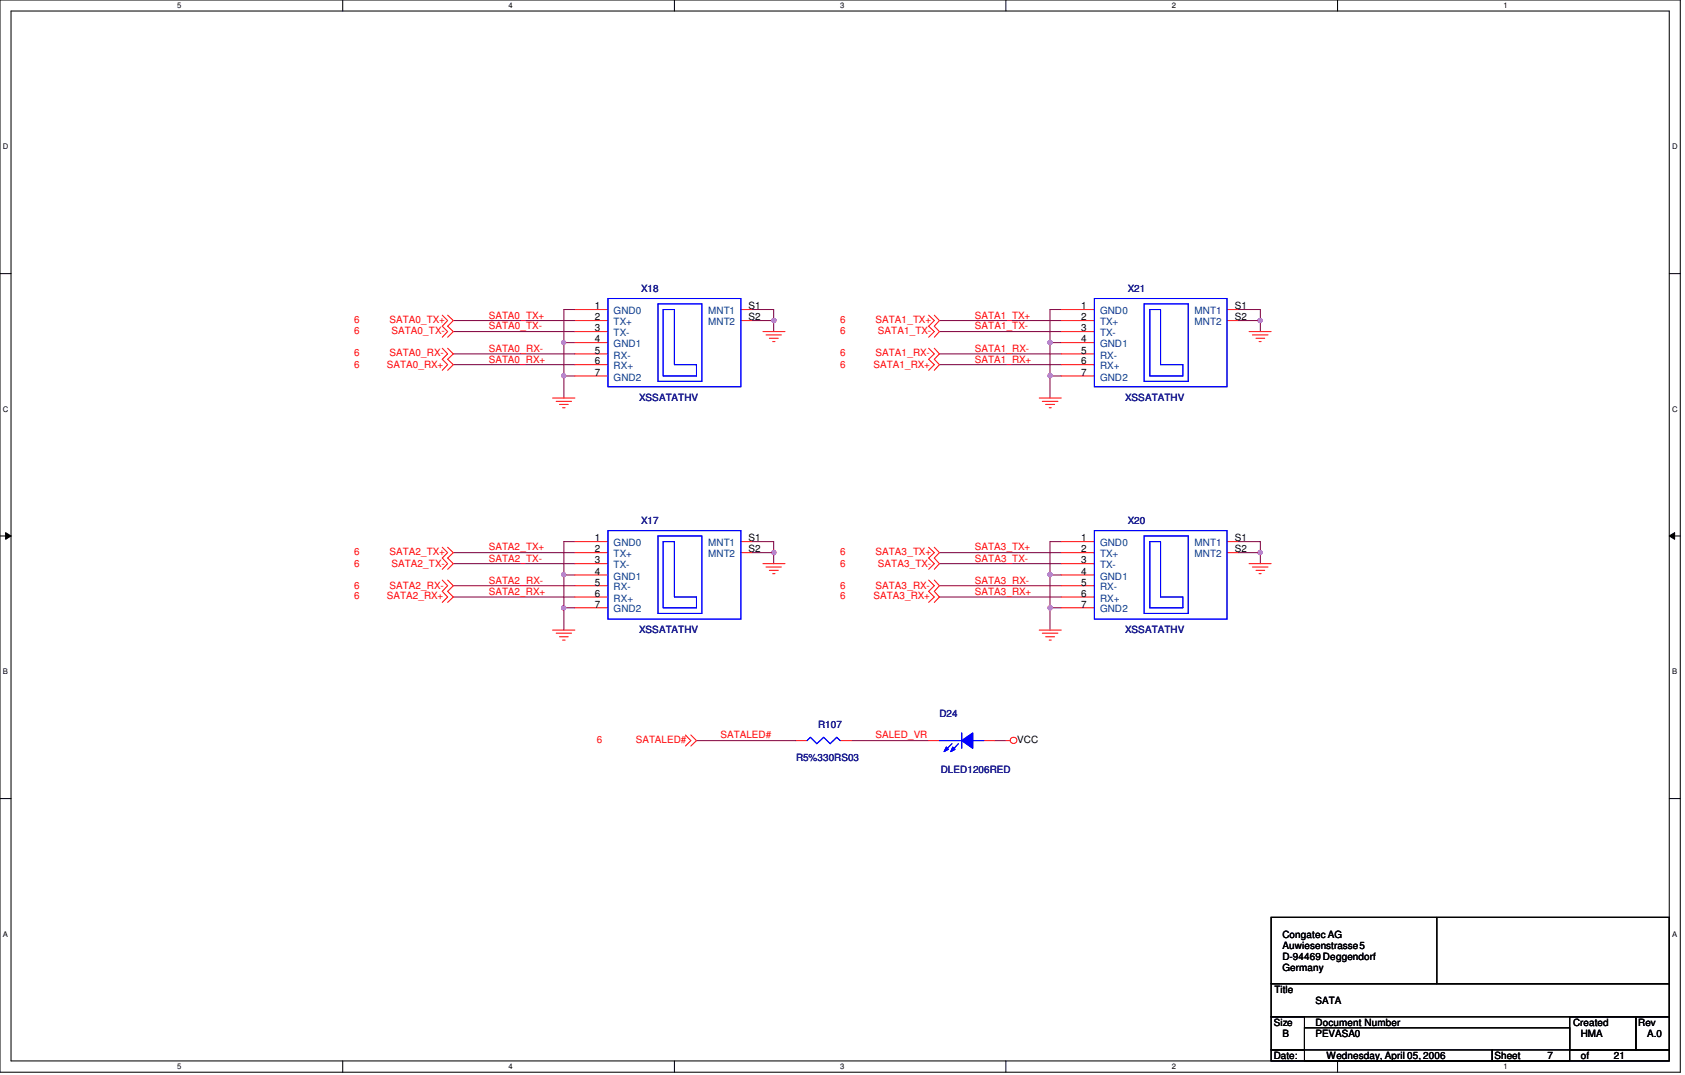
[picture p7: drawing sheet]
<svg xmlns="http://www.w3.org/2000/svg" width="278mm" height="177mm" viewBox="0 0 278 177" stroke-linecap="round" stroke-linejoin="round" font-family="sans-serif">
<g fill="none" stroke="#000" stroke-width=".17">
<path d="M0 0h277.3v177h-277.3zM56.6 0v1.8M111.3 0v1.8M166 0v1.8M220.7 0v1.8M1.8 1.8h273.7v173.3h-273.7zM0 45.2h1.8M275.5 45.2h1.8M0 88.5h1.8M.9 87.9l.9 .6-.9 .5zM275.5 88.5l.8-.6v1.1zM275.5 88.5h1.8"/>
<path d="M0 131.8h1.8M275.5 131.8h1.8M56.6 175.1v1.9M111.3 175.1v1.9M166 175.1v1.9M220.7 175.1v1.9"/>
</g>
<path d="M.9 87.9l.9 .6-.9 .5zM275.5 88.5l.8-.6v1.1z" fill="#000"/>
<g fill="none" stroke="#800040" stroke-width=".17">
<path d="M74.8 52.9h20.1M74.8 54.7h20.1M74.8 58.4h20.1M155 52.9h20.1M155 54.7h20.1M155 58.4h20.1M74.8 60.2h20.1M155 60.2h20.1M74.8 91.2h20.1M74.8 93h20.1M74.8 98.5h20.1M74.8 96.7h20.1"/>
<path d="M155 91.2h20.1M155 93h20.1M155 98.5h20.1M155 96.7h20.1M173.3 94.9v9.1M173.3 100.3h1.8"/>
</g>
<circle cx="173.3" cy="100.3" r=".36" fill="#f0f"/>
<circle cx="173.3" cy="100.3" r=".36" fill="none" stroke="#f0f" stroke-width=".17"/>
<circle cx="173.3" cy="94.8" r=".36" fill="#f0f"/>
<circle cx="173.3" cy="94.8" r=".36" fill="none" stroke="#f0f" stroke-width=".17"/>
<path d="M175.1 89.4h-1.8v5.5h1.8M93 100.3h1.9" fill="none" stroke="#800040" stroke-width=".17"/>
<circle cx="93" cy="100.3" r=".35" fill="#f0f"/>
<circle cx="93" cy="100.3" r=".35" fill="none" stroke="#f0f" stroke-width=".17"/>
<path d="M93 94.9v5.4" fill="none" stroke="#800040" stroke-width=".17"/>
<circle cx="93" cy="94.8" r=".35" fill="#f0f"/>
<circle cx="93" cy="94.8" r=".35" fill="none" stroke="#f0f" stroke-width=".17"/>
<path d="M173.3 62.1h1.8M94.9 89.4h-1.9v5.5h1.9" fill="none" stroke="#800040" stroke-width=".17"/>
<circle cx="173.3" cy="62" r=".35" fill="#f0f"/>
<circle cx="173.3" cy="62" r=".35" fill="none" stroke="#f0f" stroke-width=".17"/>
<path d="M175.1 56.6h-1.8v5.5" fill="none" stroke="#800040" stroke-width=".17"/>
<circle cx="173.3" cy="56.5" r=".35" fill="#f0f"/>
<circle cx="173.3" cy="56.5" r=".35" fill="none" stroke="#f0f" stroke-width=".17"/>
<path d="M93 56.6v5.5h1.9M173.3 51.1h1.8" fill="none" stroke="#800040" stroke-width=".17"/>
<circle cx="93" cy="62" r=".35" fill="#f0f"/>
<circle cx="93" cy="62" r=".35" fill="none" stroke="#f0f" stroke-width=".17"/>
<path d="M93 51.1v5.5h1.9" fill="none" stroke="#800040" stroke-width=".17"/>
<circle cx="93" cy="56.5" r=".34" fill="#f0f"/>
<circle cx="93" cy="56.5" r=".34" fill="none" stroke="#f0f" stroke-width=".17"/>
<path d="M93 51.1h1.9M124 51.1h3.7M124 52.9h3.7v1.8M173.3 51.1v5.5M114.9 122.3h16.5" fill="none" stroke="#800040" stroke-width=".17"/>
<circle cx="127.7" cy="52.9" r=".36" fill="#f0f"/>
<circle cx="127.7" cy="52.9" r=".36" fill="none" stroke="#f0f" stroke-width=".17"/>
<path d="M208 52.9v1.8" fill="none" stroke="#800040" stroke-width=".17"/>
<circle cx="207.9" cy="52.9" r=".34" fill="#f0f"/>
<circle cx="207.9" cy="52.9" r=".34" fill="none" stroke="#f0f" stroke-width=".17"/>
<path d="M204.3 51.1h3.7M204.3 52.9h3.7M127.7 91.2v1.8" fill="none" stroke="#800040" stroke-width=".17"/>
<circle cx="127.7" cy="91.2" r=".36" fill="#f0f"/>
<circle cx="127.7" cy="91.2" r=".36" fill="none" stroke="#f0f" stroke-width=".17"/>
<path d="M124 89.4h3.7M124 91.2h3.7M208 91.2v1.8" fill="none" stroke="#800040" stroke-width=".17"/>
<circle cx="207.9" cy="91.2" r=".35" fill="#f0f"/>
<circle cx="207.9" cy="91.2" r=".35" fill="none" stroke="#f0f" stroke-width=".17"/>
<path d="M127.7 51.1v1.8M208 51.1v1.8M93 62.1v3.6M173.3 62.1v3.6M127.7 89.4v1.8M204.3 89.4h3.7v1.8h-3.7M93 100.3v3.7M140.5 122.3h12.7M164.2 122.3h1.8" fill="none" stroke="#800040" stroke-width=".17"/>
<g fill="none" stroke="#f00" stroke-width=".17">
<path d="M73 52l.9 .9-.9 .9 .9 .9-.9 1M73 57.5l.9 .9-.9 .9 .9 .9-.9 .9M73.9 52l.9 .9-.9 .9 .9 .9-.9 1M73.9 57.5l.9 .9-.9 .9 .9 .9-.9 .9M125.9 54.7h3.6M126.4 55.3h2.5M127 55.8h1.4M127.5 56.4h.4M153.2 52l1 .9-1 .9 1 .9-1 1M153.2 57.5l1 .9-1 .9 1 .9-1 .9M154.2 52l.8 .9-.8 .9 .8 .9-.8 1M154.2 57.5l.8 .9-.8 .9 .8 .9-.8 .9"/>
<path d="M206.1 54.7h3.7M206.7 55.3h2.5M207.3 55.8h1.4M207.8 56.4h.3M91.2 65.7h3.7M91.8 66.2h2.5M92.3 66.8h1.5M92.8 67.3h.5M171.5 65.7h3.6M172 66.2h2.6M172.5 66.8h1.5M173.1 67.3h.4"/>
<path d="M73 90.3l.9 .9-.9 .9 .9 .9-.9 1M73 95.8l.9 .9-.9 .9 .9 .9-.9 .9M73.9 90.3l.9 .9-.9 .9 .9 .9-.9 1M73.9 95.8l.9 .9-.9 .9 .9 .9-.9 .9M94.9 93h5.4M94.9 89.4h5.4M94.9 91.2h5.4M94.9 94.9h5.4M94.9 96.7h5.4M94.9 98.5h5.4M122.3 89.4h1.7M122.3 91.2h1.7"/>
<path d="M125.9 93h3.6M126.4 93.6h2.5M127 94.1h1.4M127.5 94.7h.4M153.2 95.8l1 .9-1 .9 1 .9-1 .9M153.2 90.3l1 .9-1 .9 1 .9-1 1M154.2 95.8l.8 .9-.8 .9 .8 .9-.8 .9M154.2 90.3l.8 .9-.8 .9 .8 .9-.8 1M206.1 93h3.7M206.7 93.6h2.5M207.3 94.1h1.4M207.8 94.7h.3"/>
<path d="M91.2 104h3.7M91.8 104.5h2.5M92.3 105.1h1.5M92.8 105.7h.5M94.9 100.3h5.4M171.5 104h3.6M172 104.5h2.6M172.5 105.1h1.5M173.1 105.7h.4M113.1 121.3l.9 1-.9 .8M114 121.3l.9 1-.9 .8M153.2 122.3h1.8"/>
<path d="M162.3 122.3h1.9M166 122.3h.7"/>
<circle cx="167.3" cy="122.2" r=".53"/>
</g>
<path d="M209.8 151.4h65.7v11h-65.7zM237.1 151.4v11M209.8 162.4h65.7v5.4h-65.7zM209.8 167.8h5.5v5.5h-5.5zM209.8 173.3h36.4v1.8h-36.4zM215.3 169.7h43.7v5.4h-43.7zM246.2 173.3h29.3v1.8h-29.3zM259 167.8h10.9v5.5h-10.9zM269.9 167.8h5.6v5.5h-5.6z" fill="none" stroke="#000" stroke-width=".17"/>
<path d="M100.3 87.6h22v14.6h-22zM108.6 88.5h7.2v12.8h-7.2zM109.4 89.4h1.9v9.1h3.6v1.8h-5.5zM155 122.3h3.7M158.7 121v2.5M160.5 122.3h1.8" fill="none" stroke="#00f" stroke-width=".17"/>
<path d="M158.7 122.3l1.8-1.3v2.5z" fill="#00f"/>
<path d="M158.7 122.3l1.8-1.3v2.5z" fill="none" stroke="#00f" stroke-width=".17"/>
<path d="M156.2 123.3l.3 .4-.7 .4z" fill="#00f"/>
<path d="M156.2 123.3l.3 .4-.7 .4z" fill="none" stroke="#00f" stroke-width=".17"/>
<path d="M157.2 123.3l.4 .4-.7 .4z" fill="#00f"/>
<path d="M155 122.3h3.7M157.1 122.8l-1.2 1.1M157.2 123.3l.4 .4-.7 .4zM158.2 122.8l-1.1 1.1M158.7 121v2.5M160.5 122.3h1.8" fill="none" stroke="#00f" stroke-width=".17"/>
<path d="M158.7 122.3l1.8-1.3v2.5z" fill="#00f"/>
<path d="M158.7 122.3l1.8-1.3v2.5z" fill="none" stroke="#00f" stroke-width=".17"/>
<path d="M156.2 123.3l.3 .4-.7 .4z" fill="#00f"/>
<path d="M156.2 123.3l.3 .4-.7 .4z" fill="none" stroke="#00f" stroke-width=".17"/>
<path d="M157.2 123.3l.4 .4-.7 .4z" fill="#00f"/>
<g fill="none" stroke="#00f" stroke-width=".17">
<path d="M100.3 49.3h22v14.5h-22zM108.6 50.2h7.2v12.7h-7.2zM109.4 51.1h1.9v9.1h3.6v1.9h-5.5zM180.6 49.3h21.9v14.5h-21.9zM188.8 50.2h7.3v12.7h-7.3zM189.7 51.1h1.8v9.1h3.7v1.9h-5.5zM180.6 87.6h21.9v14.6h-21.9zM188.8 88.5h7.3v12.8h-7.3zM189.7 89.4h1.8v9.1h3.7v1.8h-5.5zM133.2 122.3l.5-.6 1.1 1.1 1.1-1.1 1.1 1.1 1.1-1.1 .5 .6M157.1 122.8l-1.2 1.1M157.2 123.3l.4 .4-.7 .4z"/>
<path d="M158.2 122.8l-1.1 1.1"/>
</g>
<g fill="none" stroke="#f00" stroke-width=".17">
<path d="M94.9 51.1h5.4M94.9 52.9h5.4M94.9 54.7h5.4M94.9 56.6h5.4M94.9 58.4h5.4M122.3 51.1h1.7M122.3 52.9h1.7M175.1 51.1h5.5M175.1 52.9h5.5M175.1 54.7h5.5M175.1 56.6h5.5M175.1 58.4h5.5"/>
<path d="M202.5 51.1h1.8M202.5 52.9h1.8M94.9 60.2h5.4M94.9 62.1h5.4M175.1 60.2h5.5M175.1 62.1h5.5M175.1 89.4h5.5M175.1 91.2h5.5M175.1 93h5.5M175.1 94.9h5.5M175.1 96.7h5.5M175.1 98.5h5.5"/>
<path d="M202.5 89.4h1.8M202.5 91.2h1.8M175.1 100.3h5.5M131.4 122.3h1.8M138.6 122.3h1.9"/>
</g>
<circle cx="173.3" cy="100.3" r=".36" fill="#f0f"/>
<circle cx="173.3" cy="100.3" r=".36" fill="none" stroke="#f0f" stroke-width=".17"/>
<circle cx="173.3" cy="94.8" r=".36" fill="#f0f"/>
<circle cx="173.3" cy="94.8" r=".36" fill="none" stroke="#f0f" stroke-width=".17"/>
<circle cx="93" cy="100.3" r=".35" fill="#f0f"/>
<circle cx="93" cy="100.3" r=".35" fill="none" stroke="#f0f" stroke-width=".17"/>
<circle cx="93" cy="94.8" r=".35" fill="#f0f"/>
<circle cx="93" cy="94.8" r=".35" fill="none" stroke="#f0f" stroke-width=".17"/>
<circle cx="173.3" cy="62" r=".35" fill="#f0f"/>
<circle cx="173.3" cy="62" r=".35" fill="none" stroke="#f0f" stroke-width=".17"/>
<circle cx="173.3" cy="56.5" r=".35" fill="#f0f"/>
<circle cx="173.3" cy="56.5" r=".35" fill="none" stroke="#f0f" stroke-width=".17"/>
<circle cx="93" cy="62" r=".35" fill="#f0f"/>
<circle cx="93" cy="62" r=".35" fill="none" stroke="#f0f" stroke-width=".17"/>
<circle cx="93" cy="56.5" r=".34" fill="#f0f"/>
<circle cx="93" cy="56.5" r=".34" fill="none" stroke="#f0f" stroke-width=".17"/>
<circle cx="127.7" cy="52.9" r=".36" fill="#f0f"/>
<circle cx="127.7" cy="52.9" r=".36" fill="none" stroke="#f0f" stroke-width=".17"/>
<circle cx="207.9" cy="52.9" r=".34" fill="#f0f"/>
<circle cx="207.9" cy="52.9" r=".34" fill="none" stroke="#f0f" stroke-width=".17"/>
<circle cx="127.7" cy="91.2" r=".36" fill="#f0f"/>
<circle cx="127.7" cy="91.2" r=".36" fill="none" stroke="#f0f" stroke-width=".17"/>
<circle cx="207.9" cy="91.2" r=".35" fill="#f0f"/>
<circle cx="207.9" cy="91.2" r=".35" fill="none" stroke="#f0f" stroke-width=".17"/>
<g font-size="1.7" fill="#f00">
<text x="58.4" y="53.3">6</text>
<text x="64.3" y="53.3">SATA0_TX+</text>
<text x="80.6" y="52.6">SATA0_TX+</text>
<text x="138.6" y="53.3">6</text>
<text x="144.5" y="53.3">SATA1_TX+</text>
<text x="160.9" y="52.6">SATA1_TX+</text>
<text x="58.4" y="58.8">6</text>
<text x="58.4" y="55.2">6</text>
<text x="64.3" y="58.8">SATA0_RX-</text>
<text x="64.6" y="55.2">SATA0_TX-</text>
<text x="80.6" y="54.4">SATA0_TX-</text>
<text x="80.6" y="59.9">SATA0_RX+</text>
<text x="80.6" y="58">SATA0_RX-</text>
<text x="138.6" y="58.8">6</text>
<text x="138.6" y="55.2">6</text>
<text x="144.5" y="58.8">SATA1_RX-</text>
<text x="144.9" y="55.2">SATA1_TX-</text>
<text x="160.9" y="54.4">SATA1_TX-</text>
<text x="160.9" y="59.9">SATA1_RX+</text>
<text x="160.9" y="58">SATA1_RX-</text>
<text x="58.4" y="60.7">6</text>
<text x="63.8" y="60.7">SATA0_RX+</text>
<text x="138.6" y="60.7">6</text>
<text x="144.1" y="60.7">SATA1_RX+</text>
<text x="58.4" y="91.7">6</text>
<text x="58.4" y="93.5">6</text>
<text x="64.3" y="91.7">SATA2_TX+</text>
<text x="64.6" y="93.5">SATA2_TX-</text>
<text x="80.6" y="90.8">SATA2_TX+</text>
<text x="80.6" y="92.7">SATA2_TX-</text>
<text x="138.6" y="91.7">6</text>
<text x="138.6" y="93.5">6</text>
<text x="144.5" y="91.7">SATA3_TX+</text>
<text x="144.9" y="93.5">SATA3_TX-</text>
<text x="160.9" y="90.8">SATA3_TX+</text>
<text x="160.9" y="92.7">SATA3_TX-</text>
<text x="58.4" y="98.9">6</text>
<text x="58.4" y="97.2">6</text>
<text x="63.8" y="98.9">SATA2_RX+</text>
<text x="64.3" y="97.2">SATA2_RX-</text>
<text x="80.6" y="98.2">SATA2_RX+</text>
<text x="80.6" y="96.4">SATA2_RX-</text>
<text x="138.6" y="98.9">6</text>
<text x="138.6" y="97.2">6</text>
<text x="144.1" y="98.9">SATA3_RX+</text>
<text x="144.5" y="97.2">SATA3_RX-</text>
<text x="160.9" y="98.2">SATA3_RX+</text>
<text x="160.9" y="96.4">SATA3_RX-</text>
<text x="98.5" y="122.6">6</text>
<text x="104.9" y="122.6">SATALED#</text>
<text x="118.9" y="121.9">SATALED#</text>
<text x="144.5" y="121.9">SALED_VR</text>
</g>
<g font-size="1.7">
<text x="98.1" y="51.1">1</text>
<text x="98.1" y="52.9">2</text>
<text x="123.5" y="51.1">S1</text>
<text x="123.5" y="52.9">S2</text>
<text x="178.4" y="51.1">1</text>
<text x="178.4" y="52.9">2</text>
<text x="203.8" y="51.1">S1</text>
<text x="203.8" y="52.9">S2</text>
<text x="98.1" y="54.7">3</text>
<text x="98.1" y="56.5">4</text>
<text x="98.1" y="58.4">5</text>
<text x="178.4" y="54.7">3</text>
<text x="178.4" y="56.5">4</text>
<text x="178.4" y="58.4">5</text>
<text x="98.1" y="60.2">6</text>
<text x="98.1" y="62">7</text>
<text x="178.4" y="60.2">6</text>
<text x="178.4" y="62">7</text>
<text x="98.1" y="89.4">1</text>
<text x="123.5" y="89.4">S1</text>
<text x="178.4" y="89.4">1</text>
<text x="203.8" y="89.4">S1</text>
<text x="98.1" y="91.2">2</text>
<text x="98.1" y="93">3</text>
<text x="98.1" y="94.9">4</text>
<text x="123.5" y="91.2">S2</text>
<text x="178.4" y="91.2">2</text>
<text x="178.4" y="93">3</text>
<text x="178.4" y="94.9">4</text>
<text x="203.8" y="91.2">S2</text>
<text x="98.1" y="96.6">5</text>
<text x="98.1" y="98.5">6</text>
<text x="98.1" y="100.3">7</text>
<text x="178.4" y="96.6">5</text>
<text x="178.4" y="98.5">6</text>
<text x="178.4" y="100.3">7</text>
<text x="167.9" y="122.6">VCC</text>
<text x="211.6" y="154.8">Congatec AG</text>
<text x="211.6" y="156.6">Auwiesenstrasse 5</text>
<text x="211.6" y="158.4">D-94469 Deggendorf</text>
<text x="211.6" y="160.3">Germany</text>
<text x="210.3" y="163.9">Title</text>
<text x="217.1" y="165.7">SATA</text>
<text x="210.2" y="169.4">Size</text>
<text x="211.6" y="171.2">B</text>
<text x="217.1" y="169.4">Document Number</text>
<text x="217.1" y="171.2">PEVASA0</text>
<text x="259.6" y="169.4">Created</text>
<text x="260.9" y="171.2">HMA</text>
<text x="270.3" y="169.4">Rev</text>
<text x="271.8" y="171.2">A.0</text>
<text x="210.2" y="174.8">Date:</text>
<text x="218.9" y="174.8">Wednesday, April 05, 2006</text>
<text x="246.6" y="174.8">Sheet</text>
<text x="255.4" y="174.8">7</text>
<text x="260.9" y="174.8">of</text>
<text x="266.3" y="174.8">21</text>
</g>
<g font-size="1.7" fill="#004080">
<text x="101.3" y="51.9">GND0</text>
<text x="101.3" y="53.7">TX+</text>
<text x="116.8" y="51.9">MNT1</text>
<text x="116.8" y="53.7">MNT2</text>
<text x="181.5" y="51.9">GND0</text>
<text x="181.5" y="53.7">TX+</text>
<text x="197.1" y="51.9">MNT1</text>
<text x="197.1" y="53.7">MNT2</text>
<text x="101.3" y="55.5">TX-</text>
<text x="101.3" y="57.3">GND1</text>
<text x="101.3" y="59.2">RX-</text>
<text x="181.5" y="55.5">TX-</text>
<text x="181.5" y="57.3">GND1</text>
<text x="181.5" y="59.2">RX-</text>
<text x="101.3" y="61">RX+</text>
<text x="101.3" y="62.8">GND2</text>
<text x="181.5" y="61">RX+</text>
<text x="181.5" y="62.8">GND2</text>
<text x="101.3" y="90.2">GND0</text>
<text x="101.3" y="92">TX+</text>
<text x="101.3" y="93.8">TX-</text>
<text x="101.3" y="95.7">GND1</text>
<text x="116.8" y="90.2">MNT1</text>
<text x="116.8" y="92">MNT2</text>
<text x="181.5" y="90.2">GND0</text>
<text x="181.5" y="92">TX+</text>
<text x="181.5" y="93.8">TX-</text>
<text x="181.5" y="95.7">GND1</text>
<text x="197.1" y="90.2">MNT1</text>
<text x="197.1" y="92">MNT2</text>
<text x="101.3" y="97.5">RX-</text>
<text x="101.3" y="99.3">RX+</text>
<text x="101.3" y="101.1">GND2</text>
<text x="181.5" y="97.5">RX-</text>
<text x="181.5" y="99.3">RX+</text>
<text x="181.5" y="101.1">GND2</text>
</g>
<g font-size="1.7" fill="#000080">
<text x="105.8" y="48.3">X18</text>
<text x="186.1" y="48.3">X21</text>
<text x="105.5" y="66.1">XSSATATHV</text>
<text x="185.7" y="66.1">XSSATATHV</text>
<text x="105.8" y="86.5">X17</text>
<text x="186.1" y="86.5">X20</text>
<text x="105.5" y="104.4">XSSATATHV</text>
<text x="185.7" y="104.4">XSSATATHV</text>
<text x="155" y="118.3">D24</text>
<text x="131.4" y="125.6">R5%330RS03</text>
<text x="135" y="120.1">R107</text>
<text x="155.2" y="127.6">DLED1206RED</text>
</g>
<g font-size="1.3">
<text x="29.2" y="1.4">5</text>
<text x="83.9" y="1.4">4</text>
<text x="138.6" y="1.4">3</text>
<text x="193.4" y="1.4">2</text>
<text x="248.1" y="1.4">1</text>
<text x=".5" y="24.6">D</text>
<text x="275.9" y="24.6">D</text>
<text x=".5" y="68">C</text>
<text x="275.9" y="68">C</text>
<text x=".5" y="111.3">B</text>
<text x="275.9" y="111.3">B</text>
<text x=".5" y="154.6">A</text>
<text x="275.9" y="154.6">A</text>
<text x="29.2" y="176.5">5</text>
<text x="83.9" y="176.5">4</text>
<text x="138.6" y="176.5">3</text>
<text x="193.4" y="176.5">2</text>
<text x="248.1" y="176.5">1</text>
</g>
</svg>
